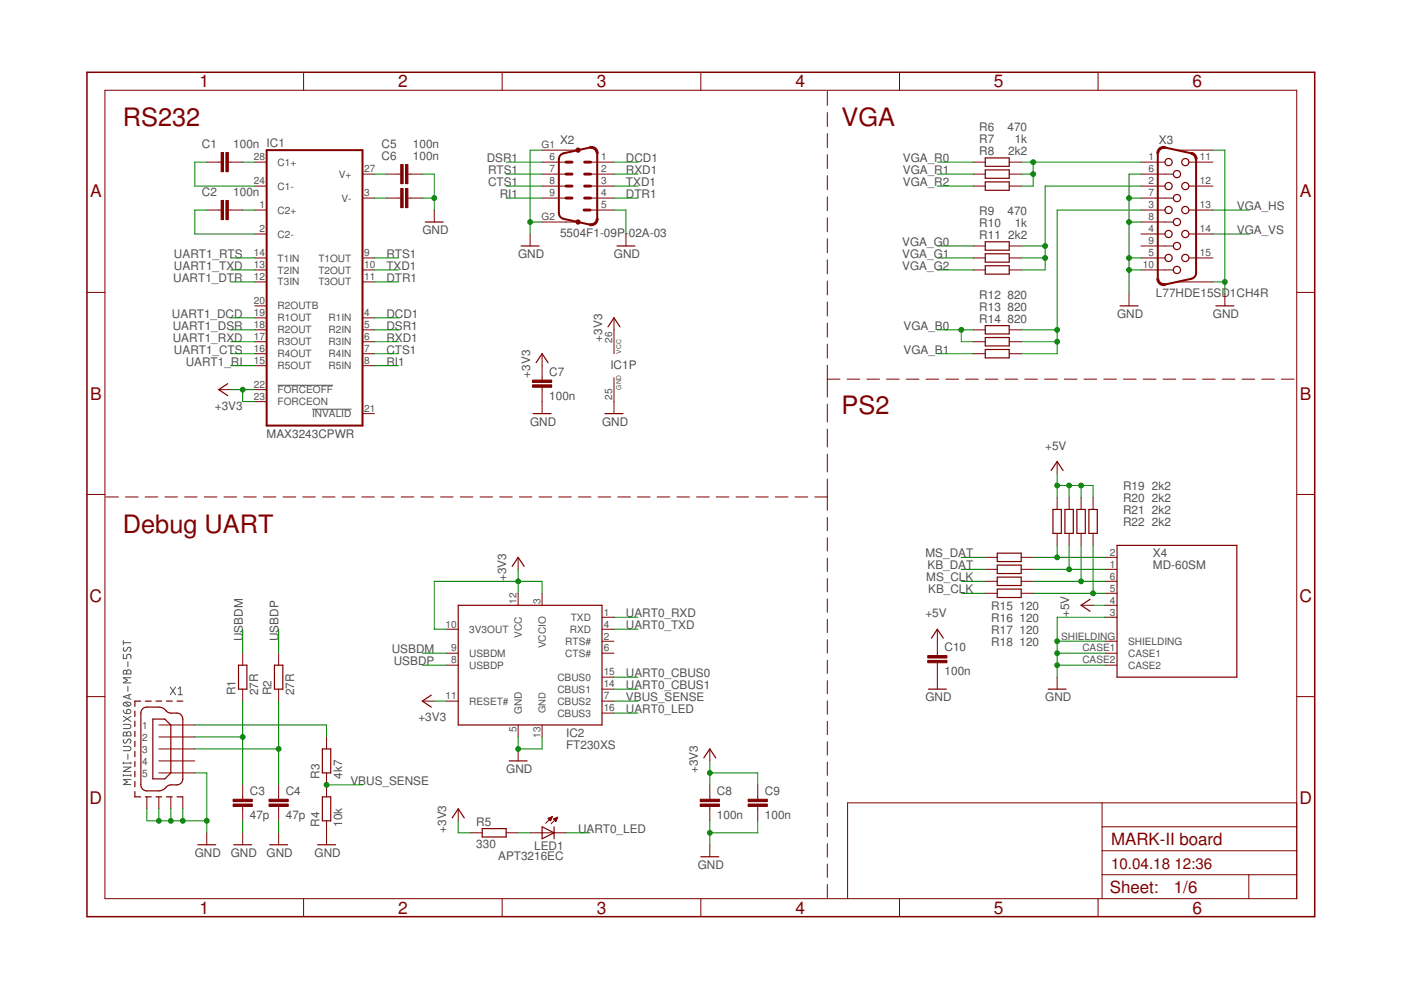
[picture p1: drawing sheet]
<svg xmlns="http://www.w3.org/2000/svg" width="297mm" height="210mm" viewBox="0 0 297 210" stroke-linecap="round" stroke-linejoin="round" font-family="sans-serif">
<g fill="none" stroke="#505050" stroke-width=".21">
<path d="M58.9 81.7h11.7M66.2 86.8h8.3M26.1 138.7v.9h.8v-.5a.45 .45 0 0 1 .4-.4 .45 .45 0 0 1 .4 .4v.5M26.1 135.8v.9M26.1 136.3h1.6M26.3 137.3a.41 .41 0 0 0-.1 .6 .41 .41 0 0 0 .6 0l.3-.5a.41 .41 0 0 1 .6-.1 .41 .41 0 0 1-.1 .7l-.1 .1M26.1 158.3h1.2a.46 .46 0 0 1 .4 .4 .46 .46 0 0 1-.4 .5h-1.2M26.1 153.6h1.2a.44 .44 0 0 1 .4 .4 .44 .44 0 0 1-.4 .5h-1.2M26.1 150.6l.2 .4 .6 .3M26.1 151.9l1.6 1.1M26.2 155.3l.4-.1 .3 .4a.44 .44 0 0 1 .4-.5 .44 .44 0 0 1 .4 .5v.4h-1.6zM26.2 149a1 1 0 0 1 1.5 .3 .95 .95 0 0 1-1.6 0z"/>
<path d="M26.2 142.2l.4-.1 .3 .4a.44 .44 0 0 1 .4-.5 .44 .44 0 0 1 .4 .5v.4h-1.6zM26.3 156.8a.41 .41 0 0 0-.1 .6 .41 .41 0 0 0 .5 .1l.4-.6a.38 .38 0 0 1 .5-.1 .38 .38 0 0 1 .1 .5l-.2 .3M26.5 148.9l.9 .7M26.9 142.5v.4M26.9 155.6v.4M27 150.5a.46 .46 0 0 1 .7 .2 .46 .46 0 0 1-.4 .6h-.4zM27.1 140.3v1.1M27.1 145.5v1.1M27.1 159.9v1.1M27.3 147.3v.8M27.7 151.9l-1.6 1.1M27.7 147.2l-1.6 .5 1.6 .6"/>
<path d="M27.7 143.7h-1.6l.9 .5-.9 .6h1.6M36.1 145.7l1.1 1.6M37.2 145.7l-1.1 1.6M37.8 146l.4-.3v1.6M37.8 147.3h.9M26.1 164.4h1.6M26.1 161.6v.4M26.1 164.2v.4M26.1 162.6h1.6l-1.6 1h1.6M26.1 161.8h1.6M27.7 165.3h-1.6l.9 .5-.9 .5h1.6M27.7 161.6v.4"/>
<path d="M27.7 164.2v.4"/>
</g>
<g fill="none" stroke="#800000" stroke-width=".21">
<path d="M22.2 19.1h252.7v171.4h-252.7zM64.4 15.3v3.8M106.5 15.3v3.8M148.6 15.3v3.8M175.4 19.4v3M190.7 15.3v3.8M232.8 15.3v3.8M43.8 34.4h3.1M48.4 34.4h3.1M54 34.4h2.5M54 39.5h2.5M76.9 36.9h2.5"/>
<path d="M81.9 36.9h3.1M86.5 36.9h3M114.9 34.4h5.1M114.9 36.9h5.1M114.9 31.8h7.7M114.9 39.5h5.1M125.1 34.4h5.1M125.1 36.9h5.1M125.1 39.5h5.1M175.4 23.9v2.9M175.4 28.3v3M175.4 32.8v3"/>
<path d="M175.4 37.3v2.9M206.4 34.4h2.5M206.4 36.9h2.5M206.4 39.5h2.5M214 34.4h2.5M214 36.9h2.5M214 39.5h2.5M241.9 34.4h5.1M241.9 36.9h6.9M241.9 39.5h5.1M249.5 31.8h7.7M252.1 34.4h5.1"/>
<path d="M252.1 39.5h5.1M43.8 44.5h3.1M48.4 44.5h3.1M54 44.5h2.5M54 57.2h2.5M54 49.6h2.5M54 54.7h2.5M54 59.8h2.5M76.9 42h2.5M76.9 57.2h2.5M76.9 54.7h2.5M76.9 59.8h2.5"/>
<path d="M81.9 42h3.1M86.5 42h3M92.1 44.5v2.6M112.4 49.6v2.6M114.9 42h5.1M114.9 47.1h7.7M125.1 44.5h5.1M125.1 42h5.1M132.7 49.6v2.6M175.4 41.7v3M175.4 46.2v2.9M175.4 50.6v3"/>
<path d="M175.4 55.1v3M175.4 59.6v2.9M206.4 52.2h2.5M206.4 57.2h2.5M206.4 54.7h2.5M214 52.2h2.5M214 57.2h2.5M214 54.7h2.5M241.9 44.5h5.1M241.9 42h6.9M241.9 47.1h6.9M241.9 52.2h6.9"/>
<path d="M241.9 57.2h6.9M241.9 49.6h5.1M241.9 54.7h5.1M249.5 59.8h7.7M252.1 44.5h5.1M252.1 49.6h5.1M252.1 54.7h5.1M18.4 62h3.8M54 67.4h2.5M54 69.9h2.5M54 64.9h2.5M54 72.5h2.5"/>
<path d="M54 75h2.5M54 77.5h2.5M76.9 67.4h2.5M76.9 69.9h2.5M76.9 72.5h2.5M76.9 75h2.5M76.9 77.5h2.5M114.9 75v5.6M130.2 67.4v7.6M175.4 64v3M175.4 68.5v3M175.4 73v2.9"/>
<path d="M175.4 77.4v6.8M206.4 69.9h2.5M206.4 72.5h2.5M206.4 75h2.5M214 69.9h2.5M214 72.5h2.5M214 75h2.5M239.4 62.3v2.6M259.7 62.3v2.6M274.9 62h3.8M46.4 82.6h2.5M54 82.6h2.5"/>
<path d="M54 85.2h2.5M76.9 87.7h2.5M114.9 82.1v5.6M130.2 80.1v7.6M175.4 85.7v3.8M175.4 91v3.8M175.4 96.3v3.8M175.4 80.4h2.7M179.6 80.4h2.7M183.8 80.4h2.7M188 80.4h2.6M192.2 80.4h2.6"/>
<path d="M196.3 80.4h2.7M200.5 80.4h2.7M204.7 80.4h2.7M208.9 80.4h2.7M213.1 80.4h2.7M217.3 80.4h2.7M221.5 80.4h2.7M224.1 97.9v2.5M225.7 80.4h2.6M229.8 80.4h2.7M234 80.4h2.7M238.2 80.4h2.7"/>
<path d="M242.4 80.4h2.7M246.6 80.4h2.7M250.8 80.4h2.6M255 80.4h2.6M259.1 80.4h2.7M263.3 80.4h2.7M267.5 80.4h2.7M271.7 80.4h2.7M18.4 104.8h3.8M22.4 105.4h2.7M26.6 105.4h2.7M30.8 105.4h2.7"/>
<path d="M35 105.4h2.6M39.1 105.4h2.7M43.3 105.4h2.7M47.5 105.4h2.7M51.7 105.4h2.6M55.8 105.4h2.7M60 105.4h2.7M64.2 105.4h2.7M68.4 105.4h2.6M72.5 105.4h2.7M76.7 105.4h2.7M80.9 105.4h2.7"/>
<path d="M85.1 105.4h2.6M89.2 105.4h2.7M93.4 105.4h2.7M97.6 105.4h2.7M101.8 105.4h2.6M105.9 105.4h2.7M109.9 118.2v2.5M110.1 105.4h2.7M114.3 105.4h2.7M118.4 105.4h2.7M122.6 105.4h2.7M126.8 105.4h2.7"/>
<path d="M131 105.4h2.7M135.1 105.4h2.7M139.3 105.4h2.7M143.5 105.4h2.7M147.7 105.4h2.7M151.8 105.4h2.7M156 105.4h2.7M160.2 105.4h2.7M164.4 105.4h2.7M168.6 105.4h2.6M172.7 105.4h2.7M175.4 101.6v6.6"/>
<path d="M175.4 109.7v2.8M175.4 114v2.8M175.4 118.3v2.9M208.9 118.2h2.5M216.5 118.2h2.6M224.1 105.5v2.5M224.1 113.1v2.5M226.7 105.5v2.5M226.7 113.1v2.5M229.2 105.5v2.5M229.2 113.1v2.5M231.8 105.5v2.5"/>
<path d="M231.8 113.1v2.5M234.3 118.2h2.5M274.9 104.8h3.8M51.5 138.5v2.5M59.1 138.5v2.5M94.6 138.5h2.6M94.6 133.4h2.6M109.9 125.8v2.5M114.9 125.8v2.5M127.6 136h2.6M127.6 138.5h2.6M127.6 130.9h2.6"/>
<path d="M127.6 133.4h2.6M175.4 122.7v2.8M175.4 127v2.8M175.4 131.3v2.8M175.4 135.6v2.9M175.4 140v2.8M198.7 133.4v5.6M208.9 120.7h2.5M208.9 125.8h2.5M208.9 123.3h2.5M216.5 120.7h2.6M216.5 125.8h2.6"/>
<path d="M216.5 123.3h2.6M229.2 128.3h2.6M234.3 128.3h2.5M234.3 120.7h2.5M234.3 125.8h2.5M234.3 123.3h2.5M234.3 136h2.5M234.3 138.5h2.5M234.3 130.9h2.5M18.4 147.7h3.8M33.7 153.7h7.6M33.7 156.3h7.6"/>
<path d="M33.7 158.8h7.6M51.5 146.1v2.6M59.1 146.1v2.6M69.2 156.3v2.5M89.5 148.7h2.6M94.6 141h2.6M94.6 148.7h2.6M109.9 153.7v2.6M109.9 158.8v2.5M114.9 153.7v2.6M127.6 148.7h2.6M127.6 143.6h2.6"/>
<path d="M127.6 146.1h2.6M127.6 151.2h2.6M150.5 158.8v2.5M175.4 144.3v2.8M175.4 148.6v2.8M175.4 152.9v2.9M175.4 157.3v2.8M198.7 140.5v5.6M224.1 143.6v2.5M234.3 141h2.5M274.9 147.7h3.8M31.1 169v2.5"/>
<path d="M33.7 161.3h7.6M33.7 163.9h7.6M33.7 169v2.5M36.2 169v2.5M38.8 169v2.5M43.8 176.6v2.5M51.5 166.4v3.1M51.5 171v3M51.5 176.6v2.5M59.1 166.4v3.1M59.1 171v3M59.1 176.6v2.5"/>
<path d="M69.2 163.9v5.1M69.2 174v5.1M97.2 171.5v2.5M99.7 176.6h2.5M107.3 176.6h2.6M112.4 176.6h7.6M116.2 173.5l.9-.4-.4 .9zM116.3 173.6h.6M116.3 173.5h.6M116.4 173.7h.4M116.5 173.8h.3M116.6 173.4h.4"/>
<path d="M116.6 174h.2M116.9 173.2h.2M117.1 173.1l-1.4 1.4M117.3 173.7l.9-.4-.3 .9zM117.4 173.7h.6M117.5 173.6h.6M117.5 173.8h.5M117.7 174h.2M117.8 173.5h.4M117.8 174.1h.1M118 173.4h.2M118.2 173.3l-1.4 1.4"/>
<path d="M150.5 166.4v3.1M150.5 171v3M150.5 179.1v2.6M160.7 166.4v3.1M160.7 171v3M175.4 161.6v2.8M175.4 165.9v2.8M175.4 170.2v2.9M175.4 174.6v2.8M175.4 178.9v2.8M233.7 170.2v20.3M233.7 175.3h41.2"/>
<path d="M274.9 170.2h-95.2v20.3M64.4 190.5v3.9M106.5 190.5v3.9M148.6 190.5v3.9M175.4 183.2v2.8M175.4 187.5v2.9M190.7 190.5v3.9M232.8 190.5v3.9M233.7 185.5h41.2M233.7 180.4h41.2M264.8 185.5v5"/>
</g>
<g fill="none" stroke="#800000" stroke-width=".25">
<path d="M208.9 33.5h5.1v1.8h-5.1zM208.9 36h5.1v1.8h-5.1zM208.9 38.6h5.1v1.7h-5.1zM90.2 47.1h3.8M110.5 52.2h3.8M130.8 52.2h3.8M208.9 51.3h5.1v1.7h-5.1zM208.9 53.8h5.1v1.8h-5.1zM208.9 56.3h5.1v1.8h-5.1zM113.7 76.9l1.2-1.9 1.3 1.9M128.9 69.3l1.3-1.9 1.2 1.9M208.9 69h5.1v1.8h-5.1z"/>
<path d="M208.9 71.6h5.1v1.7h-5.1zM208.9 74.1h5.1v1.8h-5.1zM237.5 64.9h3.8M257.8 64.9h3.8M48.3 81.3l-1.9 1.3 1.9 1.3M113 87.7h3.8M128.3 87.7h3.8M222.9 99.8l1.2-1.9 1.3 1.9M211.4 119.8h5.1v1.8h-5.1zM211.4 117.3h5.1v1.8h-5.1zM223.2 108h1.8v5.1h-1.8zM225.8 108h1.8v5.1h-1.8z"/>
<path d="M228.3 108h1.8v5.1h-1.8zM230.9 108h1.7v5.1h-1.7zM236.8 115.6h25.4v28h-25.4zM97.2 128.3h30.4v25.4h-30.4zM108.6 120.1l1.3-1.9 1.2 1.9M197.5 135.3l1.2-1.9 1.3 1.9M211.4 122.4h5.1v1.7h-5.1zM211.4 124.9h5.1v1.8h-5.1zM231.1 127.1l-1.9 1.2 1.9 1.3M28.6 150.8v1.1M28.6 152.9v1.1M28.6 155v1.2"/>
<path d="M28.6 157.2v1.1M28.6 159.3v1.1M29.8 148.7h-1.2v1.1M30.1 150.4l.8-.5h3.1l.7 .3 .7 .7a2.59 2.59 0 0 0 2.1 .3l.5 .1 .5 .4 .3 .8v12.6l-.2 .6-.3 .4a2.38 2.38 0 0 1-2.1 .3l-.8 .3-.7 .7-1 .3h-2.8l-.6-.3-.4-.7v-15.5zM30.8 148.7h1.3M32.4 152.5h2.5l1.3 1.2v10.2l-1.3 1.2h-2.5zM33.1 148.7h1.2M35.3 148.7h1.2M37.5 148.7h1.3M50.6 141h1.7v5.1h-1.7zM58.2 141h1.8v5.1h-1.8zM68.3 158.8h1.8v5.1h-1.8z"/>
<path d="M91.4 147.4l-1.9 1.3 1.9 1.2M196.8 146.1h3.8M222.2 146.1h3.8M28.6 161.4v1.2M28.6 163.6v1.1M28.6 165.7v1.1M28.6 167.8v1.2h1.2M30.8 169h1.3M33.1 169h1.2M35.3 169h1.2M37.5 169h1.3M41.9 179.1h3.8"/>
<path d="M49.6 179.1h3.8M57.2 179.1h3.8M67.3 179.1h3.8M68.3 169h1.8v5h-1.8zM95.9 173.4l1.3-1.9 1.2 1.9M102.2 175.7h5.1v1.8h-5.1zM107.9 161.3h3.9M114.9 175.3l2.6 1.3-2.6 1.2zM117.5 175.3v2.5M149.2 160.7l1.3-1.9 1.3 1.9M148.6 181.7h3.8"/>
<circle cx="247.8" cy="34.4" r=".76"/>
<circle cx="247.8" cy="39.5" r=".76"/>
<circle cx="249.5" cy="36.9" r=".76"/>
<circle cx="251.3" cy="34.4" r=".76"/>
<circle cx="251.3" cy="39.5" r=".76"/>
<circle cx="247.8" cy="49.6" r=".76"/>
<circle cx="247.8" cy="44.5" r=".76"/>
<circle cx="247.8" cy="54.7" r=".76"/>
<circle cx="249.5" cy="47.1" r=".76"/>
<circle cx="249.5" cy="52.2" r=".76"/>
<circle cx="249.5" cy="57.2" r=".76"/>
<circle cx="249.5" cy="42" r=".76"/>
<circle cx="251.3" cy="49.6" r=".76"/>
<circle cx="251.3" cy="44.5" r=".76"/>
<circle cx="251.3" cy="54.7" r=".76"/>
</g>
<g fill="#800000" stroke="#800000" stroke-width=".21">
<path d="M47.9 42.5h.5v4.1h-.5z"/>
<path d="M46.9 42.5h.5v4.1h-.5z"/>
<path d="M47.9 32.3h.5v4.1h-.5z"/>
<path d="M46.9 32.3h.5v4.1h-.5z"/>
<path d="M86 34.9h.5v4h-.5z"/>
<path d="M85 34.9h.5v4h-.5z"/>
<path d="M86 40h.5v4h-.5z"/>
<path d="M85 40h.5v4h-.5z"/>
<path d="M112.9 81.6h4.1v.5h-4.1z"/>
<path d="M112.9 80.6h4.1v.5h-4.1z"/>
<path d="M196.7 140h4.1v.5h-4.1z"/>
<path d="M196.7 139h4.1v.5h-4.1z"/>
<path d="M49.4 170.5h4.1v.5h-4.1z"/>
<path d="M49.4 169.5h4.1v.5h-4.1z"/>
<path d="M57 170.5h4.1v.5h-4.1z"/>
<path d="M57 169.5h4.1v.5h-4.1z"/>
<path d="M148.5 170.5h4v.5h-4z"/>
<path d="M148.5 169.5h4v.5h-4z"/>
<path d="M158.6 170.5h4.1v.5h-4.1z"/>
<path d="M158.6 169.5h4.1v.5h-4.1z"/>
</g>
<g fill="none" stroke="#800000" stroke-width=".61">
<path d="M120 34.4h1.3M120 36.9h1.3M120 39.5h1.3M124 34.4h1.2M124 36.9h1.2M124 39.5h1.2M120 42h1.3M123.8 44.5h1.3M124 42h1.2"/>
<circle cx="122.6" cy="31.8" r=".25"/>
<circle cx="122.6" cy="47.1" r=".25"/>
</g>
<g fill="#800000" stroke="#800000" stroke-width=".21">
<path d="M125.1 47.4l.8-.1 .4-.4 .1-.5h.4a1.45 1.45 0 0 1-1.8 1.4z" fill-rule="evenodd"/>
<path d="M125 31.1a1.44 1.44 0 0 1 1.8 1.4h-.4l-.3-.7-.4-.3h-.6z" fill-rule="evenodd"/>
<path d="M245.7 31.5l.6-.4h.8l-.1 .4h-.6l-.4 .3-.3 .7h-.4v-.5z" fill-rule="evenodd"/>
<path d="M252.6 32.3l.8 .4 .3 .6 .1 .4h-.4l-.2-.5-.6-.5z" fill-rule="evenodd"/>
<path d="M245.3 59.1h.4l.1 .5 .4 .4 .8 .1 .1 .4a1.46 1.46 0 0 1-1.8-1.4z" fill-rule="evenodd"/>
</g>
<path d="M56.5 31.8h20.4v58.4h-20.4zM125.1 31.3l-5.9 1.3-.4 .4-.3 .7v11.5l.1 .5 .4 .5 .5 .2 5.6 1.2M126.6 32.5v13.9M245.5 32.5v26.6M247 31.3l5.6 1.2M253.6 33.7v24.4l-.3 .6-.4 .3-5.9 1.3" fill="none" stroke="#800000" stroke-width=".42"/>
<path d="M18.4 15.3h260.3v179.1h-260.3z" fill="none" stroke="#800000" stroke-width=".32"/>
<g fill="none" stroke="#008000" stroke-width=".21">
<path d="M43.8 34.4h-2.5v5.1h12.7M51.5 34.4h2.5M79.4 36.9h2.5M89.5 36.9h2.6v7.6M107.3 36.9h7.6M107.3 39.5h7.6M107.3 34.4h7.6M114.9 31.8h-2.5v17.8M130.2 36.9h5.1M130.2 39.5h5.1M130.2 34.4h5.1M198.7 36.9h7.7"/>
<path d="M198.7 39.5h7.7M198.7 34.4h7.7M216.5 36.9h2.6M216.5 34.4h25.4M219.1 34.4v5.1h-2.6M241.9 36.9h-2.5v25.4M241.9 39.5h-20.3v17.7h-5.1M257.2 31.8h2.5v30.5M43.8 44.5h-2.5v5.1h12.7M48.9 54.7h5.1M48.9 57.2h5.1M48.9 59.8h5.1"/>
<path d="M51.5 44.5h2.5M79.4 54.7h5.1M79.4 42h2.5M79.4 57.2h5.1M79.4 59.8h5.1M89.5 42h2.6M107.3 42h7.6M112.4 47.1h2.5M130.2 42h5.1M130.2 44.5h2.5v5.1M198.7 54.7h7.7M198.7 57.2h7.7"/>
<path d="M198.7 52.2h7.7M216.5 54.7h5.1M216.5 52.2h5.1M239.4 54.7h2.5M239.4 42h2.5M239.4 47.1h2.5M239.4 57.2h2.5M241.9 44.5h-17.8v30.5h-7.6M257.2 59.8h2.5M257.2 44.5h7.6M257.2 49.6h7.6M48.9 72.5h5.1"/>
<path d="M48.9 69.9h5.1M48.9 75h5.1M48.9 67.4h5.1M48.9 77.5h5.1M79.4 72.5h5.1M79.4 69.9h5.1M79.4 75h5.1M79.4 67.4h5.1M79.4 77.5h5.1M198.7 69.9h7.7M198.7 75h7.7M203.8 69.9v2.6h2.6"/>
<path d="M216.5 72.5h7.6M216.5 69.9h7.6M48.9 82.6h5.1M51.5 82.6v2.6h2.5M203.8 118.2h5.1M219.1 118.2h15.2M224.1 100.4v5.1M224.1 115.6v2.6M224.1 102.9h7.7v2.6M226.7 102.9v2.6M226.7 115.6v5.1M229.2 102.9v2.6"/>
<path d="M229.2 115.6v7.7M231.8 115.6v10.2M51.5 133.4v5.1M59.1 133.4v5.1M89.5 138.5h5.1M109.9 120.7v5.1M114.9 125.8v-2.5h-22.8v10.1h2.5M130.2 130.9h5.1M130.2 133.4h5.1M203.8 123.3h5.1M203.8 120.7h5.1M203.8 125.8h5.1"/>
<path d="M219.1 123.3h15.2M219.1 120.7h15.2M219.1 125.8h15.2M224.1 136h10.2M224.1 138.5h10.2M231.8 128.3h2.5M234.3 130.9h-10.2v12.7M41.3 158.8h17.8M41.3 156.3h10.2M41.3 153.7h27.9v2.6M51.5 148.7v17.7M59.1 148.7v17.7"/>
<path d="M89.5 141h5.1M92.1 148.7h2.5M109.9 156.3v2.5h5v-2.5M130.2 148.7h5.1M130.2 143.6h5.1M130.2 146.1h5.1M130.2 151.2h5.1M224.1 141h10.2M31.1 171.5v2.5h12.7M33.7 171.5v2.5M36.2 171.5v2.5M38.8 171.5v2.5"/>
<path d="M41.3 163.9h2.5v12.7M51.5 174v2.6M59.1 174v2.6M69.2 166.4h7.7M97.2 174v2.6h2.5M109.9 176.6h2.5M120 176.6h5.1M150.5 163.9h10.2v2.5M150.5 161.3v5.1M150.5 174v5.1M160.7 174v2.6h-10.2"/>
</g>
<g fill="#008000" stroke="#008000" stroke-width=".21">
<circle cx="203.8" cy="69.9" r=".51"/>
<circle cx="239.4" cy="54.7" r=".51"/>
<circle cx="239.4" cy="42" r=".51"/>
<circle cx="239.4" cy="47.1" r=".51"/>
<circle cx="239.4" cy="57.2" r=".51"/>
<circle cx="259.7" cy="59.8" r=".51"/>
<circle cx="112.4" cy="47.1" r=".51"/>
<circle cx="224.1" cy="136" r=".51"/>
<circle cx="224.1" cy="138.5" r=".51"/>
<circle cx="224.1" cy="141" r=".51"/>
<circle cx="92.1" cy="42" r=".51"/>
<circle cx="38.8" cy="174" r=".51"/>
<circle cx="36.2" cy="174" r=".51"/>
<circle cx="33.7" cy="174" r=".51"/>
<circle cx="43.8" cy="174" r=".51"/>
<circle cx="109.9" cy="158.8" r=".51"/>
<circle cx="150.5" cy="176.6" r=".51"/>
<circle cx="51.5" cy="82.6" r=".51"/>
<circle cx="109.9" cy="123.3" r=".51"/>
<circle cx="150.5" cy="163.9" r=".51"/>
<circle cx="226.7" cy="102.9" r=".51"/>
<circle cx="229.2" cy="102.9" r=".51"/>
<circle cx="224.1" cy="102.9" r=".51"/>
<circle cx="226.7" cy="120.7" r=".51"/>
<circle cx="231.8" cy="125.8" r=".51"/>
<circle cx="51.5" cy="156.3" r=".51"/>
<circle cx="59.1" cy="158.8" r=".51"/>
<circle cx="69.2" cy="166.4" r=".51"/>
<circle cx="224.1" cy="72.5" r=".51"/>
<circle cx="224.1" cy="69.9" r=".51"/>
<circle cx="221.6" cy="54.7" r=".51"/>
<circle cx="221.6" cy="52.2" r=".51"/>
<circle cx="219.1" cy="36.9" r=".51"/>
<circle cx="219.1" cy="34.4" r=".51"/>
<circle cx="229.2" cy="123.3" r=".51"/>
<circle cx="224.1" cy="118.2" r=".51"/>
</g>
<g font-size="5.4" fill="#800000">
<text x="26.1" y="26.8">RS232</text>
<text x="178.4" y="26.8">VGA</text>
<text x="178.4" y="87.7">PS2</text>
<text x="26.1" y="113.1">Debug UART</text>
</g>
<g font-size="3.7" fill="#800000">
<text x="42.3" y="18.5">1</text>
<text x="84.4" y="18.5">2</text>
<text x="126.5" y="18.5">3</text>
<text x="168.6" y="18.5">4</text>
<text x="210.7" y="18.5">5</text>
<text x="252.9" y="18.5">6</text>
<text x="19.1" y="41.9">A</text>
<text x="275.6" y="41.9">A</text>
<text x="19.1" y="84.7">B</text>
<text x="275.6" y="84.7">B</text>
<text x="19" y="127.6">C</text>
<text x="275.5" y="127.6">C</text>
<text x="19" y="170.4">D</text>
<text x="275.5" y="170.4">D</text>
<text x="42.3" y="193.7">1</text>
<text x="84.4" y="193.7">2</text>
<text x="126.5" y="193.7">3</text>
<text x="168.6" y="193.7">4</text>
<text x="210.7" y="193.7">5</text>
<text x="252.9" y="193.7">6</text>
</g>
<g font-size="3.6" fill="#800000">
<text x="235.6" y="179.1">MARK-II board</text>
<text x="235.3" y="189.4">Sheet:</text>
<text x="248.9" y="189.3">1/6</text>
</g>
<g font-size="3.2" fill="#800000">
<text x="235.6" y="184.2">10.04.18</text>
<text x="249" y="184.2">12:36</text>
</g>
<g font-size="2.5" fill="#505050">
<text x="207.6" y="27.8">R6</text>
<text x="213.6" y="27.8">470</text>
<text x="42.8" y="31.5">C1</text>
<text x="49.5" y="31.5">100n IC1</text>
<text x="80.9" y="31.5">C5</text>
<text x="80.9" y="34">C6</text>
<text x="87.6" y="31.5">100n</text>
<text x="87.6" y="34">100n</text>
<text x="103.2" y="34.4">DSR1</text>
<text x="118.7" y="30.6">X2</text>
<text x="132.7" y="34.4">DCD1</text>
<text x="191.4" y="34.4">VGA_R0</text>
<text x="207.6" y="30.3">R7</text>
<text x="207.6" y="32.9">R8</text>
<text x="213.8" y="32.9">2k2</text>
<text x="215.1" y="30.3">1k</text>
<text x="245.7" y="30.6">X3</text>
<text x="42.8" y="41.6">C2</text>
<text x="49.5" y="41.6">100n</text>
<text x="103.5" y="36.9">RTS1</text>
<text x="103.5" y="39.5">CTS1</text>
<text x="106" y="42">RI1</text>
<text x="132.7" y="36.9">RXD1</text>
<text x="132.7" y="39.5">TXD1</text>
<text x="132.7" y="42">DTR1</text>
<text x="191.4" y="36.9">VGA_R1</text>
<text x="191.4" y="39.5">VGA_R2</text>
<text x="207.6" y="45.6">R9</text>
<text x="213.6" y="45.5">470</text>
<text x="262.2" y="44.5">VGA_HS</text>
<text x="89.5" y="49.6">GND</text>
<text x="118.7" y="50.2">5504F1-09P-</text>
<text x="133.3" y="50.2">02A-03</text>
<text x="191.3" y="52.1">VGA_G0</text>
<text x="207.6" y="48.1">R10</text>
<text x="207.6" y="50.7">R11</text>
<text x="213.8" y="50.6">2k2</text>
<text x="215.1" y="48.1">1k</text>
<text x="262.2" y="49.6">VGA_VS</text>
<text x="36.7" y="59.8">UART1_DTR</text>
<text x="36.9" y="54.7">UART1_RTS</text>
<text x="36.9" y="57.2">UART1_TXD</text>
<text x="81.9" y="57.2">TXD1</text>
<text x="81.9" y="59.8">DTR1</text>
<text x="81.9" y="54.7">RTS1</text>
<text x="109.9" y="54.7">GND</text>
<text x="130.2" y="54.7">GND</text>
<text x="191.3" y="54.7">VGA_G1</text>
<text x="191.3" y="57.2">VGA_G2</text>
<text x="207.6" y="63.3">R12</text>
<text x="207.6" y="65.9">R13</text>
<text x="213.6" y="63.3">820</text>
<text x="213.6" y="65.9">820</text>
<text x="245.1" y="62.9">L77HDE15SD1CH4R</text>
<text x="36.5" y="67.4">UART1_DCD</text>
<text x="36.6" y="69.9">UART1_DSR</text>
<text x="81.9" y="67.4">DCD1</text>
<text x="81.9" y="69.9">DSR1</text>
<text x="191.6" y="69.9">VGA_B0</text>
<text x="207.6" y="68.4">R14</text>
<text x="213.6" y="68.4">820</text>
<text x="236.8" y="67.4">GND</text>
<text x="257.2" y="67.4">GND</text>
<text x="36.6" y="72.5">UART1_RXD</text>
<text x="36.9" y="75">UART1_CTS</text>
<text x="39.4" y="77.5">UART1_RI</text>
<text x="81.9" y="72.5">RXD1</text>
<text x="81.9" y="75">CTS1</text>
<text x="81.9" y="77.5">RI1</text>
<text x="127.6" y="72.5" transform="rotate(-90 127.6 72.5)">+3V3</text>
<text x="191.6" y="75">VGA_B1</text>
<text x="112.4" y="80.1" transform="rotate(-90 112.4 80.1)">+3V3</text>
<text x="116.5" y="79.7">C7</text>
<text x="129.4" y="78.3">IC1P</text>
<text x="45.5" y="86.9">+3V3</text>
<text x="116.5" y="84.8">100n</text>
<text x="56.5" y="92.8">MAX3243CPWR</text>
<text x="112.4" y="90.2">GND</text>
<text x="127.6" y="90.2">GND</text>
<text x="221.6" y="95.3">+5V</text>
<text x="238.1" y="106.5">R20</text>
<text x="238.1" y="104">R19</text>
<text x="244.2" y="106.5">2k2</text>
<text x="244.2" y="104">2k2</text>
<text x="238.1" y="111.6">R22</text>
<text x="238.1" y="109.1">R21</text>
<text x="244.2" y="111.6">2k2</text>
<text x="244.2" y="109">2k2</text>
<text x="196.2" y="118.2">MS_DAT</text>
<text x="244.5" y="118.2">X4</text>
<text x="107.3" y="123.3" transform="rotate(-90 107.3 123.3)">+3V3</text>
<text x="196.4" y="123.3">MS_CLK</text>
<text x="196.6" y="120.7">KB_DAT</text>
<text x="196.8" y="125.8">KB_CLK</text>
<text x="244.5" y="120.7">MD-60SM</text>
<text x="132.7" y="130.9">UART0_RXD</text>
<text x="196.2" y="130.9">+5V</text>
<text x="210.2" y="131.9">R16</text>
<text x="210.2" y="129.4">R15</text>
<text x="216.2" y="131.9">120</text>
<text x="216.2" y="129.3">120</text>
<text x="226.7" y="130.9" transform="rotate(-90 226.7 130.9)">+5V</text>
<text x="51.5" y="135.9" transform="rotate(-90 51.5 135.9)">USBDM</text>
<text x="59.1" y="135.9" transform="rotate(-90 59.1 135.9)">USBDP</text>
<text x="132.7" y="133.4">UART0_TXD</text>
<text x="210.2" y="137">R18</text>
<text x="210.2" y="134.4">R17</text>
<text x="216.2" y="137">120</text>
<text x="216.2" y="134.4">120</text>
<text x="83.1" y="138.5">USBDM</text>
<text x="83.5" y="141">USBDP</text>
<text x="132.7" y="143.6">UART0_CBUS0</text>
<text x="200.3" y="143.2">100n</text>
<text x="200.3" y="138.1">C10</text>
<text x="50" y="147.4" transform="rotate(-90 50 147.4)">R1</text>
<text x="54.8" y="147.4" transform="rotate(-90 54.8 147.4)">27R</text>
<text x="57.6" y="147.4" transform="rotate(-90 57.6 147.4)">R2</text>
<text x="62.4" y="147.4" transform="rotate(-90 62.4 147.4)">27R</text>
<text x="132.7" y="148.6">VBUS_SENSE</text>
<text x="132.7" y="146.1">UART0_CBUS1</text>
<text x="196.2" y="148.6">GND</text>
<text x="221.6" y="148.6">GND</text>
<text x="88.7" y="153">+3V3</text>
<text x="132.7" y="151.2">UART0_LED</text>
<text x="120" y="156.3">IC2</text>
<text x="120" y="158.8">FT230XS</text>
<text x="67.7" y="165.1" transform="rotate(-90 67.7 165.1)">R3</text>
<text x="72.5" y="165.1" transform="rotate(-90 72.5 165.1)">4k7</text>
<text x="74.3" y="166.4">VBUS_SENSE</text>
<text x="107.3" y="163.9">GND</text>
<text x="148" y="163.9" transform="rotate(-90 148 163.9)">+3V3</text>
<text x="53" y="173.7">47p</text>
<text x="53" y="168.6">C3</text>
<text x="60.6" y="173.7">47p</text>
<text x="60.6" y="168.6">C4</text>
<text x="152" y="173.7">100n</text>
<text x="152" y="168.6">C8</text>
<text x="162.2" y="173.7">100n</text>
<text x="162.2" y="168.6">C9</text>
<text x="67.7" y="175.3" transform="rotate(-90 67.7 175.3)">R4</text>
<text x="72.5" y="175.3" transform="rotate(-90 72.5 175.3)">10k</text>
<text x="94.6" y="176.6" transform="rotate(-90 94.6 176.6)">+3V3</text>
<text x="101" y="179.9">330</text>
<text x="101" y="175.1">R5</text>
<text x="122.6" y="176.6">UART0_LED</text>
<text x="41.3" y="181.7">GND</text>
<text x="48.9" y="181.7">GND</text>
<text x="56.5" y="181.7">GND</text>
<text x="66.7" y="181.7">GND</text>
<text x="105.6" y="182.3">APT3216EC</text>
<text x="113.3" y="180.1">LED1</text>
<text x="148" y="184.2">GND</text>
</g>
<g font-size="2.1" fill="#505050">
<text x="53.8" y="34">28</text>
<text x="58.9" y="35.1">C1+</text>
<text x="114.8" y="31.5">G1</text>
<text x="116.5" y="34">6</text>
<text x="127.4" y="34">1</text>
<text x="243.5" y="34">1</text>
<text x="254.4" y="34">11</text>
<text x="53.8" y="39.1">24</text>
<text x="58.9" y="40.2">C1-</text>
<text x="71.8" y="37.7">V+</text>
<text x="77.2" y="36.6">27</text>
<text x="77.2" y="41.6">3</text>
<text x="116.5" y="36.6">7</text>
<text x="116.5" y="39.1">8</text>
<text x="116.5" y="41.6">9</text>
<text x="127.4" y="36.6">2</text>
<text x="127.4" y="39.1">3</text>
<text x="127.4" y="41.6">4</text>
<text x="243.5" y="39.1">2</text>
<text x="243.5" y="36.6">6</text>
<text x="243.5" y="41.6">7</text>
<text x="254.4" y="39.1">12</text>
<text x="55" y="44.2">1</text>
<text x="58.9" y="45.3">C2+</text>
<text x="72.4" y="42.8">V-</text>
<text x="114.8" y="46.7">G2</text>
<text x="127.4" y="44.2">5</text>
<text x="243.5" y="44.2">3</text>
<text x="243.5" y="46.7">8</text>
<text x="254.4" y="44.2">13</text>
<text x="55" y="49.3">2</text>
<text x="58.9" y="50.4">C2-</text>
<text x="243.5" y="49.3">4</text>
<text x="243.5" y="51.8">9</text>
<text x="254.4" y="49.3">14</text>
<text x="53.8" y="54.3">14</text>
<text x="53.8" y="56.9">13</text>
<text x="53.8" y="59.4">12</text>
<text x="58.9" y="55.4">T1IN</text>
<text x="58.9" y="58">T2IN</text>
<text x="67.5" y="55.5">T1OUT</text>
<text x="67.5" y="58">T2OUT</text>
<text x="77.2" y="54.3">9</text>
<text x="77.2" y="56.9">10</text>
<text x="77.2" y="59.4">11</text>
<text x="242.3" y="56.9">10</text>
<text x="243.5" y="54.3">5</text>
<text x="254.4" y="54.3">15</text>
<text x="53.8" y="64.5">20</text>
<text x="58.9" y="60.5">T3IN</text>
<text x="58.9" y="65.6">R2OUTB</text>
<text x="67.5" y="60.5">T3OUT</text>
<text x="53.8" y="67">19</text>
<text x="53.8" y="69.6">18</text>
<text x="58.9" y="68.1">R1OUT</text>
<text x="58.9" y="70.7">R2OUT</text>
<text x="69.6" y="68.1">R1IN</text>
<text x="69.6" y="70.7">R2IN</text>
<text x="77.2" y="67">4</text>
<text x="77.2" y="69.6">5</text>
<text x="53.8" y="72.1">17</text>
<text x="53.8" y="74.6">16</text>
<text x="53.8" y="77.2">15</text>
<text x="58.9" y="73.2">R3OUT</text>
<text x="58.9" y="75.8">R4OUT</text>
<text x="69.6" y="73.2">R3IN</text>
<text x="69.6" y="75.8">R4IN</text>
<text x="77.2" y="72.1">6</text>
<text x="77.2" y="74.6">7</text>
<text x="77.2" y="77.2">8</text>
<text x="129.8" y="72.7" transform="rotate(-90 129.8 72.7)">26</text>
<text x="53.8" y="82.3">22</text>
<text x="58.9" y="83.4">FORCEOFF</text>
<text x="58.9" y="78.3">R5OUT</text>
<text x="69.6" y="78.3">R5IN</text>
<text x="53.8" y="84.8">23</text>
<text x="58.9" y="85.9">FORCEON</text>
<text x="66.2" y="88.5">INVALID</text>
<text x="77.2" y="87.3">21</text>
<text x="129.8" y="84.8" transform="rotate(-90 129.8 84.8)">25</text>
<text x="235.3" y="117.8">2</text>
<text x="235.3" y="120.4">1</text>
<text x="235.3" y="122.9">6</text>
<text x="235.3" y="125.4">5</text>
<text x="109.5" y="128" transform="rotate(-90 109.5 128)">12</text>
<text x="114.6" y="128" transform="rotate(-90 114.6 128)">3</text>
<text x="121" y="131.6">TXD</text>
<text x="128" y="130.5">1</text>
<text x="235.3" y="128">4</text>
<text x="235.3" y="130.5">3</text>
<text x="94.4" y="133.1">10</text>
<text x="99.5" y="134.2">3V3OUT</text>
<text x="110.6" y="135.2" transform="rotate(-90 110.6 135.2)">VCC</text>
<text x="115.7" y="137.4" transform="rotate(-90 115.7 137.4)">VCCIO</text>
<text x="119.8" y="136.7">RTS#</text>
<text x="120.8" y="134.2">RXD</text>
<text x="128" y="133.1">4</text>
<text x="128" y="135.6">2</text>
<text x="225" y="135.6">SHIELDING</text>
<text x="239.2" y="136.7">SHIELDING</text>
<text x="95.6" y="138.1">9</text>
<text x="95.6" y="140.7">8</text>
<text x="99.5" y="139.2">USBDM</text>
<text x="99.5" y="141.8">USBDP</text>
<text x="119.8" y="139.2">CTS#</text>
<text x="128" y="138.1">6</text>
<text x="128" y="143.2">15</text>
<text x="229.5" y="138.1">CASE1</text>
<text x="229.5" y="140.7">CASE2</text>
<text x="239.2" y="139.2">CASE1</text>
<text x="239.2" y="141.8">CASE2</text>
<text x="94.4" y="148.3">11</text>
<text x="99.5" y="149.4">RESET#</text>
<text x="118.2" y="144.3">CBUS0</text>
<text x="118.2" y="146.9">CBUS1</text>
<text x="118.2" y="149.4">CBUS2</text>
<text x="128" y="145.7">14</text>
<text x="128" y="148.3">7</text>
<text x="30.2" y="154.5">1</text>
<text x="109.5" y="155.3" transform="rotate(-90 109.5 155.3)">5</text>
<text x="110.6" y="151.4" transform="rotate(-90 110.6 151.4)">GND</text>
<text x="118.2" y="151.9">CBUS3</text>
<text x="128" y="150.8">16</text>
<text x="30.2" y="157">2</text>
<text x="30.2" y="159.6">3</text>
<text x="114.6" y="156.4" transform="rotate(-90 114.6 156.4)">13</text>
<text x="30.2" y="162.1">4</text>
<text x="30.2" y="164.6">5</text>
</g>
<text font-size="2" fill="#505050" x="115.7" y="151.2" transform="rotate(-90 115.7 151.2)">GND</text>
<g font-size="1.4" fill="#505050">
<text x="131.7" y="75" transform="rotate(-90 131.7 75)">VCC</text>
<text x="131.7" y="82.6" transform="rotate(-90 131.7 82.6)">GND</text>
</g>
</svg>
